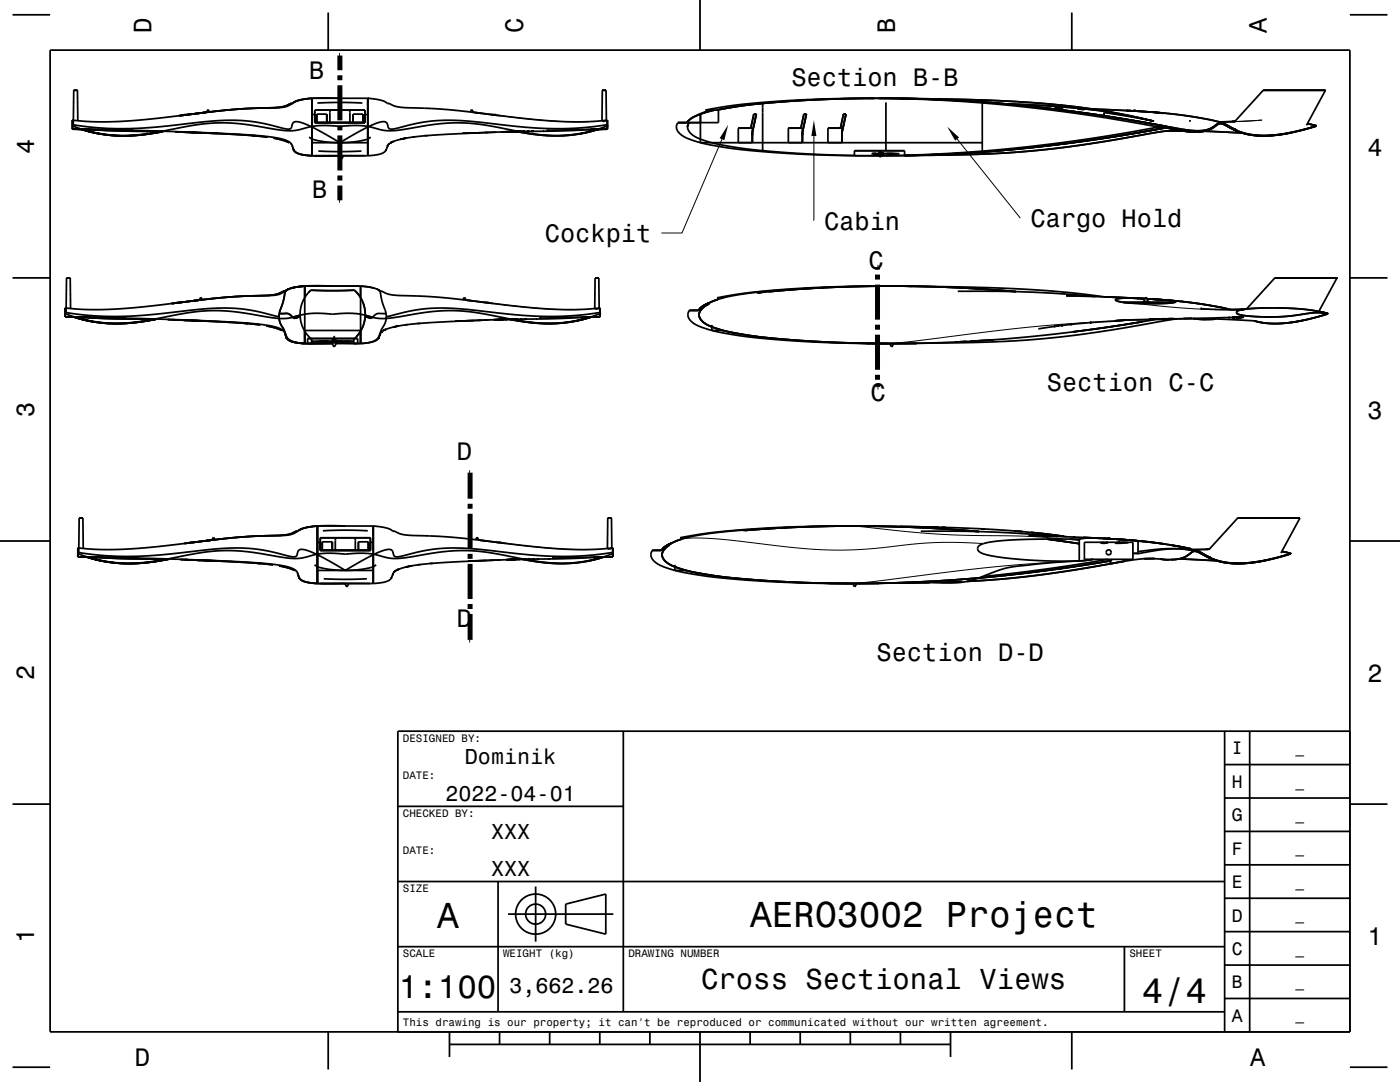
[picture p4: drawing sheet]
<svg xmlns="http://www.w3.org/2000/svg" width="279mm" height="216mm" viewBox="0 0 279 216" stroke-linecap="round" stroke-linejoin="round" font-family="sans-serif">
<g fill="none" stroke="#000" stroke-width=".35">
<path d="M2.5 2.9h7.5M10 10h259.4v195.9h-259.4zM62.3 19.6l-2.7 .4-1.1 .5M62.3 19.6l-2.5 .4-1.3 .5M62.3 19.6v11.5M62.3 19.6h11.1M65.5 2.5v7.5M67.8 19.6l-3.5-.1-2.6 .2-2.1 .4-2.2 1.1-1.1 .2-10 .5-19.4 2.1-6.9 .3-5.6-.3M73.4 19.6l2.8 .4 1.2 .7 2.3 .7 8.3 .4 8.2 .8M73.4 19.6v11.5M120.2 18h.7l.1 6-.4 .2-.5-.1zM139.7 0v10"/>
<path d="M173.3 19.6l13.8 .4 14.8 1.1 14.6 1.8 14.1 2.3M173.3 19.6l-14.7 .4-6.4 .4-6.4 .7-5 .9h2.6v2.5h-8.1l-.3 .6v.6l.4 .6 .6 .6 .9 .6 3.3 1.1 3.9 .7 5.4 .7 7.3 .6 13.7 .5M173.3 19.6h2.2M174.6 19.6l-8.7 .2-9 .4-7.8 .8-6.1 1M175.5 19.6l14 .4 13.3 .9 15.3 1.9 14.7 2.4M175.5 19.6l14.4 .4 13.3 1 14.5 1.7 15.1 2.5M179.8 19.6l16.9 .4 13 .8 5.9 .6 4.8 .7 4.6 .9 5.3 1.2-9.8-1.8M213.9 2.5v7.5M269.4 2.9h7.5M14.4 25.1l2.6 .9 2.5 .6 2.4 .3 2.5 .1 4.7-.3 9.7-1.7 4.8-.5 4.5 .2 7.7 1.2 2 .2 1.6-.2 3.1-.7 2.2-.2 3.1 .2 4.4-.1 1.4 .2 2.9 .7 1.7 .1 9.3-1.4 2.6-.2h2.6l4.2 .5 9.7 1.7 4.2 .3 2.9-.1 2.5-.3 2.5-.6 2.5-.9M14.4 24.9l6.2 .7 5.6 .1 4.9-.3 11.1-1.2 4.5-.2 4.5 .4 6.4 1.4 .5-.3 .4-1 .8-.2 1.2 .3 1.7 .7 5.6 3.2 5.7-3.2 1.6-.7 1.3-.3 .7 .2 .5 1.1 .5 .2 6.4-1.4 4.5-.4 4.5 .2 11 1.2 4.9 .3 5.7-.1 6.1-.7M14.4 24v1.8h1.8"/>
<path d="M14.4 25.8h3.5M14.4 24h.2M15.5 24.1v-6.1h-.8l-.1 7M15.6 25.8h.6M15.7 25.8h.1M16.2 25.8h.3M16.2 25.8l.9 .3M16.2 25.8l3.6 .9M16.5 25.8l10.1 .2h-.2M16.7 25.8l6.5 .3 7.2 .1h-.4M16.8 25.8h.2M16.8 25.8h.8"/>
<path d="M17.1 25.8h.4M17.1 26.1l3.6 .7 3.6 .3 3.7-.2 4.5-.7M17.1 26.1l2.7 .6M17.2 25.8l1.1 .2M17.9 25.8h.1M17.9 25.8l21.1 .6 7.9 .4 6.1 .4 2.7 .4 1.7 .5 .8 .7 .6 1.4 1.2 .6 2.9 .3h4.9M30.2 26.2h2.2M32.6 26.2l-3.6 .6-3.3 .3-3.2-.1-2.7-.3M34.9 26.3l1.8 .1M35.7 23.1h.1zM35.8 23.1h.1M35.8 26.3h.1"/>
<path d="M35.8 26.3l.5 .1M35.9 23.1h-.2M35.9 23.1h.1M35.9 26.3l.7 .1M35.9 26.3l.4 .1M36 23.1h-.1M36 23.1h.1M36.1 23l-.1 .1M36.3 23h.5l-.8 .1M36.3 26.4h.3M36.6 26.4h1.9M36.7 26.4h1.8"/>
<path d="M36.7 26.4l5 .2M36.7 26.4h1.9M37.4 22.9l2.2-.3zM37.7 22.9h-1v.1M38.2 26.4l.6 .1-.2-.1M38.5 26.4l3.2 .2M38.6 26.4l3.1 .2M38.7 26.4l1 .1M39.6 22.6l-3.6 .5M39.7 26.5l11.2 .6M39.7 26.5h.1M39.8 26.5l1.9 .1"/>
<path d="M41.1 22.4l-1.5 .2M41.7 26.6h1.6M41.8 22.3l-.3-.4-.3 .5M50.3 27l3.1 .4M54.6 27.6l1.9 .4 1.2 .5M58 28.7h.1M58.3 29.1v.1M58.3 20.6l-1.6 .6-1.3 .2-7.7 .4-8.2 .8M58.4 20.6h.1M58.4 29.5l.3 .6 .7 .5 1.1 .3 1.8 .2M61.7 27.4l.6 .4 1.4 .3 3.9 .4 4.2-.4 1.6-.3 .6-.4M62.3 28.5h11.1"/>
<path d="M62.3 31.1h11.1M62.8 22.8l-.5 .1M62.8 22h10v2.5h-10zM63.2 24.5v-1.7h2v1.7M63.3 20.6l4.5-.2 4.5 .2M63.5 30.1l3.7 .2 4.9-.2M66 22l-.2 .4v2.1M67.8 31.1l.3 .7 .4-.7M67.8 31.1h-4.9M67.8 31.1h5M69.7 22l.1 .5v2M70.4 24.5v-1.7h2v1.7"/>
<path d="M72.8 22.8l.6 .1M79.9 27.8l1.2-.2-1.9 .4-1.2 .5 .5-.3-1 .6 .2-.2-.4 .6 .1-.1-.4 1-.7 .5-1.1 .3-1.8 .2M82.8 27.3l-2.3 .4M85.3 27l-3 .4M93.8 22.3l.3-.4 .4 .5M94 26.6h-1.7M94.6 22.4l1.5 .2M96 26.5l-11.3 .6M96.1 22.6l3.6 .5M97.5 26.4l-3.5 .2M98 22.9h1v.1M99 26.4l-5 .2"/>
<path d="M99 26.4h-1.8M99.7 23.1h.2M99.7 23.1h.1M99.9 23.1l6.7 .8 6.1 .4h4.6l3.9-.3v1.8M99.9 23.1h.1M103.1 26.2l3.6 .6 3.3 .3 3.1-.1 2.7-.3M117.8 25.8h1.4l-10.1 .2h.2M118.6 26.1l.8-.3-3.6 .9M118.6 26.1l-3.6 .7-3.6 .3-3.8-.2-4.5-.7M118.6 26.1l-2.8 .6M118.8 25.8h-.6M118.9 25.8l-1.6 .2"/>
<path d="M119 25.8h.1M119.6 25.8h.1M121.2 25.8h-1.4M121.2 25.8h-1.3M121.2 25.8l-9.7 .3-12.5 .3M137.1 24.5l.9-.9 1.8-.8v5.7h56.2M137.2 25.3l.3-.8-.3 .8 .2 .8 .7 .8 1.1 .6 2.8 1 3.4 .7 5 .7 6.5 .5 13.6 .6M140.1 22.7l-1.8 .7-1.2 1.1M140.1 22.7l2.5-.7zM140.1 22.7l-2 .8-1 1M142 22l-2.8 1M143 22l5.9-1 7.6-.7 9-.5 8.9-.2-8.9 .2-9 .5-7.6 .7z"/>
<path d="M147.3 28.5v-2.9h2.8v2.9M149.8 25.6l.6-2.8h.5l-.8 3.7M152.2 20.4v9.9M157.3 28.5v-2.9h2.8v2.9M159.8 25.6l.6-2.8h.5l-.8 3.7M165.2 28.5v-2.9h2.8v2.9M167.7 25.6l.6-2.8h.5l-.8 3.7M170.5 31.1h4.9zM174 30.7h.1M174.1 30.7h.1M174.1 30.7h1.3M175.4 30.7v.1"/>
<path d="M175.4 30.7h.1M175.4 30.8h.1M175.4 30.6v.1M175.4 30.6v.2M175.4 30.6l-1.4 .1M175.4 30.9h.1M175.4 30.3v.7l.1 .2h.3l.1-.5M175.4 30.3h.1M175.5 30.6h.1M175.5 30.6v.2M175.5 30.9h.4M175.5 30.7v.1"/>
<path d="M175.5 30.8h.1M175.5 30.7h.1M175.5 30.6v.1M175.5 30.3h.1M175.5 30.3v.3M175.5 30.4h.4M175.5 30.4h.1M175.5 30.6l.1 .2M175.6 30.8h-.1M175.6 30.8h.1M175.6 30.6v.2M175.6 30.4h.1"/>
<path d="M175.6 30.3v.1M175.7 30.3h.1M175.7 30.3h-.1M175.7 30.3v.1M175.7 30.4h.1M175.9 30.3l-.1 .8h-.3v-.4M175.9 30.3h.1M175.9 30.4h.1M175.9 30.9h.1M175.9 30.3h-.5M175.9 30.3v.3M175.9 30.6h.1"/>
<path d="M175.9 30.6v.1M175.9 30.7l.1 .1M175.9 30.7h.1M175.9 30.7l.2 .1M176 30.8h.1M176 30.6h.1M176 30.6h-.1M176 30.7h.1M176 30.6v.1M176 30.7l.1 .1M176.1 30.7h.1M176.1 30.6h-.1"/>
<path d="M176.1 30.6h.1M176.1 30.8h.1M176.1 30.6h-.2M176.1 30.7h-.1M176.1 30.6v.1M176.1 30.6l-.2 .1 .2 .1M176.1 30.6v.2M176.1 30.7v.1M176.1 30.6l.1 .1M176.2 30.6h.1M176.2 30.6l-.1 .2M176.2 30.6h-.1"/>
<path d="M176.2 30.6l3.1 .1M176.2 30.6v.1M176.2 30.7l-.1 .1M176.2 30.7v.1M176.8 20.4v9.7M179.3 30.7h.1M179.3 30.7l-3.1 .1M196 20.4v9.9M200.5 20.7l10.2 .5 11.2 1.2-1-.2M212 21.6h-1.5h1.6M212.1 21.6h-.5h.6M215.2 21.8l-.1-.1 1.3 .1"/>
<path d="M216.2 21.7l9.4 .4M216.4 21.8h.1M220.3 22.4v.7M220.6 22.2h-.1M226.2 22.1l.2-.2 .2 .3M230.1 22.4l6.2 .6 5.6 1 2.1 .5 2.8 1.5M230.6 25.5l-15.5 2.5-14.8 1.8-11.2 .8-13.2 .5h4.6v-1h-10v1M230.6 25.2v.3M230.6 25.5h2.2M230.6 25.2h2.2M231 22.5l-6.2-.4 6.3 .4M231.2 22.5h.2"/>
<path d="M231.6 22.5h.1M231.8 22.6h.2M232.1 22.6h.1M232.7 25.5l3.8 .7M232.7 25.5l-13.2 2.2-13.1 1.7-13.5 1.1-12.4 .5M232.7 25.5l4.3 .7 2.5 .1 1.8-.4 1.8-1.1 .5-.2 .6 .2 3 1.5 2.7 .7 3.6 .1 4.3-.6M232.7 25.5h.1M232.8 25.5l-12.1 2-14.6 1.9-12.8 1.1-12.8 .5M232.8 25.5l-12.5 2.1-14.3 1.8-12.8 1.1-12.7 .5M232.8 25.2v.3M232.8 25.5h-.1M235.5 26.1l-2.9 .1"/>
<path d="M235.8 26.1h-3.1M236.5 26.2l1.7 .1 2.3-.1 1.1-.4 1.4-1 .6-.2 3.7 1.7 2.7 .7 3.5 .1 4.3-.6M236.5 26.2l-1.9-.2-2.2 .2-15.6 2.6-11.9 1.4-10 .6-14.4 .2M237.3 24.1h.3M245.9 24.3l.6-.1zM246 24.3h-2.7M246.1 24.3h-.1M246.2 24.3h.1M246.4 24.2h.1M246.4 24.2h-.1M246.4 24.2l5.7-6.2h12.4l-3.8 7M246.5 24.2h-.2"/>
<path d="M247.7 26.5l-7.3-.3 7.6 .4M262.7 25.2l-4.9 1.3M262.7 25.2h.1M262.7 25.1h.1M262.7 25.1l-5.5 1.4-2.4 .4-2.4 .1-2.2-.1-2.1-.4-4.5-2-.5 .1-1.7 1.1-1.8 .4-2.4-.1-4.4-.8M262.7 25.1l-1.8-.4 1.7 .4 .1 .1M2.5 55.4h7.5M39.6 59.9l-1.5 .2M40.2 59.8h-.1M40.4 59.8l-.3-.5-.4 .6M56.9 58.1l-1.6 .6-1.1 .2-8.3 .4-7.8 .8M57 58.1h-.1"/>
<path d="M57 58l-.1 .1M57.1 58l-.1 .1M57.6 57.7l-.6 .3M60.8 57.1h11.2M60.8 57.1l-2.5 .4-1.2 .5-1.3 4.2-.1 1M60.8 57.1l-2.8 .4M60.8 57.1v11.5M62 57.9h7.8a1.56 1.56 0 0 1 1.9 1.1 6.5 6.5 0 0 1 1.2 3.7M62 57.9l-.4 .4M62 57.9a6.5 6.5 0 0 0 0 9.6M66.4 57.1l-3.4-.1-2.7 .1-2.2 .4-2.1 1.1-1.2 .3-10.4 .5-19 2.1-6.8 .3-5.6-.4M72 57.1l2.5 .4 1.2 .5 1.3 4.2 .1 1"/>
<path d="M72 57.1l2.8 .4M72 57.1v11.5M75.2 57.7l.6 .3-.2-.1M75.7 58h.1M75.8 58.1l1.5 .5 1.2 .3 8.3 .4 7.9 .8M92.4 59.8l.3-.5 .3 .6M92.5 59.8h.2M93.1 59.9l1.5 .2M118.8 55.5h.7l.1 6-.4 .2-.5-.1zM143.3 59.7l-1.5 .6-1 .6-.6 .6-.6 .7M143.3 59.7l-1.8 .8M154.5 57.9v.1"/>
<path d="M164.5 57.4l-7.7 .4-6.2 .6-4.3 .6-3 .7M177.8 57.1h4.3M177.8 57.1l13.1 .3 11.9 .8-13.6-.9-12.1-.2-14.5 .4-11.5 1 .8-.1M177.8 57.1l-13.3 .3-11.1 .8M177.8 57.1l15.5 .2 8.5 .3 9.9 .6 8.6 1 7.6 .4M177.8 57.1l-11.5 .1-8.8 .5-8.3 .7-6.1 1h1.2M191.1 58.1l15 .2 12.4 .9M214.7 59.1l-1.9-.1 15.1 .6M222.6 59.8l.4 .3 1 .2 3.1 .2h5.8l1.3-.1 .4-.2M227.9 59.6h.6M228.5 59.6l-4.2-.1-1.2 .1-.5 .2M228.7 59.3l.4 1"/>
<path d="M228.7 59.3l-.4 1M228.7 59.3l.2 .3M228.9 59.6l4.3 .3 1.4 .3M228.9 59.6l3.8 .3M232.4 59.9l6.7 .7 6.5 1.2M269.4 55.4h7.5M13 62.6l2.7 .9 2.4 .5 2.6 .4 2.4 .1 4.3-.3 10.2-1.8 4.6-.4 4.5 .2 7.6 1.2 2 .2 1.7-.2 3.1-.7 1.8-.2 3.5 .2 4.3-.2 1.6 .3 2.8 .7 1.7 .1 9.3-1.4 5.1-.2 4.5 .5 8.9 1.6 4.5 .4 2.8-.1 2.4-.3 2.8-.6 2.7-.9M13 61.4v1.8l1.8 .1M13 62.3l6 .7 6 .1 5.8-.4 9.9-1.1 5-.1 4.1 .4 5.9 1.3M13 63.2l3.5 .1M13 61.4l.2 .1M14.1 61.6l-.1-6.1h-.7l-.1 7"/>
<path d="M14.1 63.3h.7M14.3 63.3h.1M14.7 63.3h.4M14.8 63.3l.8 .2M14.8 63.3l3.6 .9M15 63.3l10.1 .2h-.2M15.3 63.3l6.8 .3 6 .1M15.3 63.3h.2M15.4 63.3h.7M15.6 63.5l3.4 .8 3.8 .3 3.6-.2 4.7-.7M15.6 63.5l2.8 .7M15.8 63.3l1.1 .2"/>
<path d="M16.1 63.3h.1M16.5 63.3h.1M16.5 63.3l22.2 .6 12.8 .8 2.7 .4 1.8 .5 .7 .6 .7 1.5 1 .5 2.8 .4h5.2M27.7 63.7h1.3M28.8 63.7h1.1M29.5 63.7h1.5M31.1 63.7l-3.5 .6-3.4 .3-3.3-.1-2.5-.3M33.5 63.8h1.7M34.3 60.6l.1-.1zM34.4 63.8h.1M34.4 63.8h.4M34.5 63.8h.6"/>
<path d="M34.5 63.8h.3M34.5 60.5l-.1 .1M34.5 60.5h.1M34.7 60.5h-.2M34.8 63.8h.3M35.2 63.8l1.9 .1M35.2 63.8l5 .2M36.2 60.3h-1v.2M36.7 63.9h.6h-.2M37.1 63.9l3.1 .1M37.2 63.9l1.1 .1M38.1 60.1l-3.6 .4"/>
<path d="M38.1 60.1l-3.3 .4M38.1 60.1l-3.5 .4M38.3 64l11.2 .6M38.3 64h.1M38.4 64h1.8M40.2 64h1.7M48.9 64.5l3.1 .3M53.1 65l2 .5 1.2 .5M55.7 63.2l.2 1.3 1.6 3.1 1.2 .7 2.1 .2M55.7 62.6h1.8l1.2 .9 1.2-.3-1.2 .3M56.5 66.1h.1M56.6 66.2h.1"/>
<path d="M56.9 66.6v.1M57 67l.3 .6 .7 .5 1.1 .3 1.7 .2M59.9 62.9l-1.5 .4M59.9 63.1l-1.2 .4M60.8 68.5h1.4M60.8 65.9h11.2M60.8 68.6h5.5M61.4 68.5v-1h10v1M62.2 68.5l-.8 .1M62.2 67.5v1.1M62.3 68.1h.1M62.3 68.2h3.8"/>
<path d="M62.4 68.2h.1M62.4 68.1h.1M62.5 68.1h-.1M62.5 68.1l-.1 .1M64.7 68l1.1 .1M65.8 68.2h-1.1M66.1 68.1h.1M66.1 68.1h-3.6M66.1 68.2l.2 .1M66.1 68.2h.1M66.1 68.1v.1M66.2 68.2h.1"/>
<path d="M66.2 68.2h-.1M66.2 68.2v.1M66.2 68v.2zM66.2 68.3h.1M66.3 68.2v.1M66.3 68v.2M66.3 68.1h.1M66.3 68h.1M66.3 68.3h.1M66.3 68.2h.1M66.3 68h-.2M66.3 68v.1"/>
<path d="M66.3 68.4l.4 .8 .4-.8M66.3 68.4h.8M66.3 67.9h.8zM66.3 68.5h-4.1M66.3 67.8v.6M66.3 67.8h.8M66.3 68.1v.1M66.3 68v.3M66.6 67.7v.1M66.6 67.8h.1M66.6 67.5v.2M66.6 67.7h.1"/>
<path d="M66.6 68.2h.1M66.6 68.1h.1M66.6 67.4l.1 .1M66.6 68.1h.2M66.6 68.1v.1M66.7 68.2h.1M66.7 68.1h.1M66.7 68.1l-.1 .1M66.7 67.8h.1M66.7 68h.1M66.7 68v.1M66.7 68l.1 .1"/>
<path d="M66.7 68.2v.1M66.7 67.4v-.3l-.1 .4M66.8 68.1v.1M66.8 68.2h-.1M66.8 68.1h.1M66.8 68.2h.1M66.8 68.1l-.1 .1M66.8 67.5v.3M66.8 67.7h.1M66.8 68.2l-.1 .1M66.8 67.7h-.2M66.9 68.1h-.2"/>
<path d="M66.9 68.1l.2-.1-.3 .2M66.9 68.1l-.3 .1h.2M67.1 68l-.2 .1M67.1 68.6h4.9M67.1 68v.1M67.1 67.8v.3M67.1 68.1h.1M67.1 68.2h.1M67.1 68.5h3.5M67.1 68.1v.1M67.1 68.2v.2M67.1 68v.3"/>
<path d="M67.1 68h.1M67.1 68h.2M67.1 68.3h.1M67.2 68v.3M67.2 68h.1M67.2 68.3h.1M67.2 68v.2M67.2 68.1h.1M67.3 68.1h.1M67.3 68.1h-.1M67.3 68.2h.1M67.3 68.1v.1"/>
<path d="M67.3 68.2l-.2 .1M67.3 68v.1M67.3 68l3.3 .1M67.6 68.2h1.1M68.5 68.1h-1.1M70.6 68.5l.8 .1M70.6 68.2h-3.3M70.6 67.5v1.1M72 68.5h-1.4M72.9 63.1l1.2 .4M72.9 62.7a6.5 6.5 0 0 1-1.7 4.5M72.9 62.9l1.4 .4"/>
<path d="M72.9 62.7a6.5 6.5 0 0 1-2.1 4.8M77 62.6h-1.7l-1.3 .9-1.1-.3 1.1 .3M77.1 63.2l-.2 1.3-1.6 3.1-1.3 .7-2 .2M78.4 65.3l1.2-.3-1.9 .5-1.2 .5 .5-.3-.9 .6 .2-.2-.4 .6v-.1l-.4 .9-.6 .5-1.3 .4-1.6 .2M81.4 64.8l-2.3 .3M83.9 64.5l-3.1 .3M92.5 64h-1.6M94.5 64l-11.2 .6M94.6 60.1l3.6 .4M96 63.9l-3.5 .1M96.6 60.3h.9v.2M97.5 63.8l-5 .2"/>
<path d="M97.5 63.8l-1.8 .1M98.2 60.5l.2 .1M98.2 60.5h.1M98.4 60.6l7.6 .8 5 .3 4.7 .1 4.1-.4v1.8M98.5 60.6h.1M101.7 63.7l3.5 .6 3.4 .3 3.3-.1 2.5-.3M116.3 63.3h1.5l-10.1 .2h.2M117.1 63.5l-3.4 .8-3.8 .3-3.5-.2-4.7-.7M117.1 63.5l.9-.2-3.6 .9M117.1 63.5l-2.7 .7M117.4 63.3h-.7M117.5 63.3l-1.6 .2"/>
<path d="M118 63.3l-3.7 .9-4 .4-3.8-.2-4.7-.7M118.1 63.3h.1M119.8 63.2l-1.4 .1M119.8 63.2l-1.3 .1M119.8 63.2l-10.2 .4-12.1 .2M119.8 62.3l-6 .7-6 .1-5.8-.4-10-1.1-4.9-.1-4.1 .4-5.9 1.3M139.4 61.9l-1.9 .1-.2 .6v.5l.7 1.1 .9 .6 1.2 .5 3.8 1.1 5.3 .8 6.6 .6 8.5 .5 8.5 .2M139.5 62.8l.1-.5 .5-.7 1.4-1-1 .6-.7 .8-.3 .8 .3 .8 .7 .8 .9 .5 3.4 1.2 5.4 .9 5.7 .7 9.1 .6 8.9 .2 13.4-.1 13.1-.8 14.1-1.4 14.4-2.2a15.6 15.6 0 0 1 4.7-.3v-.1M139.5 62.8l.2 .7 .5 .7 .8 .5 1 .5 3.1 .9 4.9 .9 5.6 .6 7 .5 8.2 .4 7 .1M139.5 62.8l.2 .7 .5 .6 .8 .6 1 .5 3.5 1 4.5 .8 5.1 .6 7.1 .5 8.5 .4 7.1 .1M141.5 60.5l-1 .5-.8 .5M141.5 60.5l-1.3 .6-.8 .8"/>
<path d="M141.5 60.5l-1 .5-.8 .6M141.5 60.5l-1.2 .6-.9 .8M141.5 60.5l-1.1 .5-.8 .6M142.1 64.8v1.1h2.2M154.5 67.6v.1M172.8 68.5l4.6 .1M172.8 68.5v.1M177.6 68.6l.4 .6 .3-.6M182.8 68.5l-10 .1M183 68.5l-5.2 .1M192.8 68.1l-2.2 .2M198.2 67.8l-4.5 .3"/>
<path d="M210.6 65.1l-3.4 .5M222.9 64h-.3l2.3-.2 13.2-.2 5.2 .1 7.1 .3M222.9 64l1.8-.1zM223 64l-6.6 .5-6.1 .6 1-.1M224.2 60.3h9.4v.2M225.6 60.3h.9M227.7 60.3h.3M228 64.2l-13.9 2M228.1 60.3h.1M228.1 60.3h-.1M228.2 60.3h.1M228.3 60.3h.1"/>
<path d="M228.3 60.2h.8M228.5 60.3h.1M228.6 60.3h.1M228.6 60.3h-.1M229 60.3h.1M229.1 60.3h.1M229.1 60.3h-.1M229.2 60.3h.1M229.2 60.3h-.1M229.3 60.3h.1M230.8 60.3h.4h-.8M232.3 63.6h-.4"/>
<path d="M233.8 63.6h-.7M234.3 63.6h-2M234.8 63.6l-15.5 2.6-11.1 1.4-11.1 .7-14.6 .2M237.9 63.5h-1.7M238.1 63.6l.7 .1M238.3 63.6l.5 .1M239.7 61.6l5.9 .2M242.7 63.6l-2.2 .2-1.7-.1M246.8 62.3l.4-.4 1.8-.3 6.2-.2 5.5 .4 2.7 .4 1.6 .4M246.8 62.3l.3 .4 1 .2 4.5 .3 4.3-.1 5.5-.7h1.3l1.2 .2M246.8 62.3l.4-.4 1.7-.3 6.3-.2 5.8 .4 2.8 .5 1.1 .3M246.8 62.3l.3 .4 1 .2 4.3 .3 4.5-.1 5.6-.7h1.2l1.2 .2"/>
<path d="M247.1 63.3h.7h-1.8h2.1l-.3 .1-18.5 .3 3.4-.1h-.9M247.6 61.8h.1M247.9 61.8h-.1M247.9 61.8h-.3M248.1 61.8h-.5M248.1 61.7h.1M248.2 61.7l-2.6 .1M248.8 61.7h-.6M248.8 61.7l5.6-6.2h12.4l-3.6 6.6M250.3 64l3.2 .6 4.1-.2M253.3 63.2l-.9 .1h.1M253.5 63.2l-1.3 .1 1.5-.1"/>
<path d="M260.1 63.9l-2.9 .5-2.4 .2-2.3-.1-2.2-.5M260.1 63.9l-2.5 .5M263.2 62.1l.3 .1M263.2 62.1l1.5 .4M263.7 62.2l1 .3M264.9 62.5h.1M264.9 62.6l-4.4 1.2-3.8 .6-3.3 .1-3-.5M264.9 62.6l-3.6 1-3.7 .8M264.9 62.6h.1M264.9 62.6l-4.8 1.3M265 62.6h.1M265 62.6l-.2-.1 .1 .1"/>
<path d="M0 107.9h10M15.5 110.5l2.7 .9 2.4 .5 2.6 .4 2.4 .1 4.3-.3 10.2-1.8 4.6-.4 4.8 .2 7.3 1.2 2 .1 1.7-.1 3.1-.8 1.9-.1 3.4 .2 4.2-.2 1.7 .2 2.8 .7 1.7 .1 9.5-1.4 5-.1 3.9 .4 9.7 1.7 4.6 .4 2.6-.1 2.6-.4 2.4-.5 2.7-.9M15.5 110.2l6 .7 6 .1 5.8-.4 10-1.1 4.9-.1 4.6 .4 5.9 1.3 .5-.2 .4-1.1 .7-.2 1.2 .3 1.7 .7 5.7 3.2 5.8-3.2 1.7-.7 1.2-.3 .6 .2 .4 1.1 .5 .2 6-1.3 4.5-.4 5 .1 9.9 1.1 5.8 .4 6-.1 6-.7M15.5 111.1h1.8M15.5 111.1l23.4 .6 14.7 .8 3.1 .4 1.8 .6 .7 .6 .7 1.5 1.2 .5 2.6 .4 5.2-.1M15.5 109.3v1.8M15.5 109.3h.2M16.6 109.4l-.1-6h-.7l-.1 7M16.6 111.1h.7M16.8 111.1h.1M17.1 111.1l.5 .1M17.2 111.1h.1"/>
<path d="M17.3 111.1l.9 .3M17.3 111.1l3.6 .9M17.6 111.1l10.1 .3h-.3M17.8 111.2l6.8 .3 6 .1M17.9 111.2h.1M17.9 111.2h.8M18.1 111.2h.5M18.2 111.4l3.4 .7 3.8 .4 4-.2 4.2-.7-3.5 .6-3.4 .2h-3.3l-2.5-.4M18.2 111.4l2.7 .6M18.3 111.2l1.1 .1M30.3 111.5l1.2 .1M31.3 111.6h1.2"/>
<path d="M32 111.6h1.5M36 111.7h1.8M36.8 108.4h.1M36.9 108.4h.1M36.9 111.7h.1M36.9 108.4h-.1M37 111.7h.3h-.3M37 111.7h.6M37.1 108.4h-.2M37.1 108.4h-.1M37.2 108.4h-.1M37.3 108.4l.6-.1-.8 .1"/>
<path d="M37.4 111.7h.2M37.7 111.7l1.9 .1M37.8 111.7l5 .2M37.8 111.7l1.8 .1M37.8 111.7l1.9 .1M38.4 108.2l2.3-.2zM38.7 108.2h-.9v.1M39.3 111.8h.6h-.2M39.6 111.8l3.2 .1M39.7 111.8l3.1 .1M39.7 111.8h1.2M40.7 108l-3.6 .4"/>
<path d="M40.8 111.8l11.2 .6M40.9 111.8l1.9 .1M42.2 107.8l-1.5 .2M42.8 111.9h1.6M42.9 107.7l-.3-.5-.3 .6M51.4 112.4l3.1 .3M55.7 112.9l1.9 .5 1.2 .4M59 114h.1M59.1 114.1h.1M59.4 114.5h.1M59.4 106l-1.6 .6-1 .2-8.3 .3-7.9 .9M59.5 106h-.1"/>
<path d="M59.5 114.8l.3 .7 .7 .5 1.2 .3 1.6 .1M62.8 112.7l.5 .4 1.5 .4 3.9 .3 4-.3 1.8-.4 .6-.4M63.3 105l-2.5 .3-1.2 .6M63.3 105l-2.3 .3-1.4 .5M63.3 105v11.4M63.3 113.8h11.2M63.3 116.4h11.2M63.3 105h11.2M63.9 108.1l-.6 .2M63.9 107.3h10v2.5h-10zM63.9 116.4h10M64.3 109.8v-1.7h2v1.7"/>
<path d="M64.4 105.9l3.9-.1 5.1 .1M64.6 115.5l4.3 .1 4.3-.1M67.1 107.3l-.2 .5v2M68.8 116.4l.4 .7 .4-.7M68.9 105l-3.4-.1-2.7 .1-2.2 .4-2.1 1.1-1.2 .3-10.4 .5-18.9 2.1-6.9 .3-5.6-.4M70.8 107.3l.1 .5v2M71.5 109.8v-1.7h2v1.7M73.9 108.1l.6 .2M74.5 105l2.7 .4 2.4 1 1.3 .3 8.5 .4 7.8 .9M74.5 105v11.4M81 113.2l1.2-.3-2 .5-1.2 .4 .6-.2-1 .6 .2-.2-.4 .5 .1-.1-.4 1-.7 .5-1.1 .3-1.8 .2M83.9 112.6l-2.3 .4"/>
<path d="M86.4 112.4l-3.1 .3M94.9 107.7l.3-.5 .4 .6M95.1 111.9h-1.7M95.7 107.8l1.5 .2M97 111.8l-11.2 .6M97.2 108l3.6 .4M98.6 111.8l-3.5 .1M99.1 108.2h1v.1M100.1 111.7l-5 .2M100.1 111.7l-1.8 .1M100.8 108.4h.2M100.8 108.4h.1"/>
<path d="M101 108.4l6.7 .8 5.7 .4h4.8l4.1-.3v1.8M101 108.4h.1M104.2 111.6l3.6 .6 3.3 .2h3.3l2.5-.4M118.8 111.2l1.5-.1-10.1 .3h.2M119.7 111.4l.8-.3-3.6 .9M119.7 111.4l-3.4 .7-3.8 .4-4-.2-4.3-.7M119.7 111.4l-2.8 .6M119.9 111.2h-.7M120 111.2l-1.6 .1M120.7 111.1h.1M121.3 103.4h.7l.1 5.9-.4 .3-.5-.2zM122.3 111.1h-1.4"/>
<path d="M122.3 111.1h-1.3M122.3 111.1l-10.2 .4-12 .2M132 109.8h-1.8l-.2 .5-.1 .6 .6 1 .8 .6 1 .6 4 1.1 5.5 .9 7 .6 7.7 .5 8.9 .2M132.1 110.7l.2 .7 .5 .6 1.8 1.1 3.1 .9 4.9 .9 5.7 .6 7 .5 8.2 .3 6.9 .1M132.1 110.7l.2 .7 .5 .6 .8 .6 1 .5 3.1 .9 4.9 .9 5.7 .6 7.1 .5 6.7 .3 8.3 .1M132.4 109.3l-.1 .2M132.5 109.3h-.1M132.8 109.4l-.5 .6-.2 .6 .2 .7 .5 .7 1.4 .9 3.2 1.1 4.6 .8 4.9 .6 7.7 .6 6.8 .3 14.7 .1 15.2-.7 14.4-1.5 8.6-1.1 7.4-1.2-13 2-13.3 1.4-12.4 .8-12.6 .3M133.7 108.7l-1.2 1-.4 1M134.1 108.3l-1.2 .7-.9 .7M134.1 108.3l-1.3 .7-.8 .8M134.1 108.3l-1.6 .9"/>
<path d="M134.1 108.3l-1.1 .6-.8 .6M134.7 112.7v1.1h2.2M135.9 107.6l-2.3 1-.7 .6-.6 .9M135.9 107.6l-1.8 .7M135.9 107.6h.1M147.1 105.8v.1M147.1 115.5v.1M157.1 105.3l-7.6 .4-5.6 .5-4.8 .6-3.2 .8M165.4 116.4h4.6M170.2 116.4l.4 .7 .4-.7M170.4 105h4.3M170.4 105l12.4 .2 12.6 .9-11.7-.8-12.7-.3-12.1 .2-10.6 .7"/>
<path d="M170.4 105l-10.9 .2-10.8 .6M170.4 105l-11.5 .1-8.8 .5-7.9 .7-6.5 1h1.2M174.7 105l12.8 .2 9.2 .4 9.2 .7 7 .8M174.7 105h.1M175.4 116.4h-10M179.6 105.1l7.8 .1M183.8 106h8.5l6.7 .2 12.1 .9M185.5 116.2l-6.4 .1M187.9 105.2h.8M192 116l-4 .2M195.8 105.5l.7 .1M200.7 105.8h.1"/>
<path d="M202.4 105.9l1.7 .2M205.7 106.2l5 .6M206.7 106.9h-.1l.8 .1-2.1-.1 15.4 .6M208.2 106.5l.8 .1M208.9 107.6l6.5 .9M209.8 113.7h-.1M210.6 106.8l1.7 .2M212.6 113.3l-1.4 .2M213.5 107.6l1.9 .2M214.1 107.2h.5M215.4 107.6l1.4-.2h2.4l7.9 .6M215.4 107.6h-9.9l-5.4 .3-3.8 .6-.9 .4-.3 .5 .3 .6 .8 .5 2 .5 2.5 .3 7.3 .6h7.4"/>
<path d="M215.4 111.9h.1M215.4 107.6v4.3M215.6 111.9l-7.8 .6-6 .6-2.2 .6-5.3 2-2.5 .5-2.2 .1-5.8-.1-8.7 .2M216.2 107.2l3.4 .2M218.2 111.6l-2.7 .3M219.7 108.3l.8 .1M219.7 108.3h.1M219.8 108.3h-.1M219.8 108.3h.1M220.1 107.4l.4 .1M220.4 108.2h-4v3.4h9.7v-3.4h-2.2M220.5 108.4l.5-.1z"/>
<path d="M220.5 107.5l4.6 .2zM220.5 107.5h.1M220.7 108.2h2.6M220.7 107.5l4.3 .2M221 108.3h-1.2M221.1 111.6l-12.1 1.9-12.2 1.5M221.1 107.5l.2-.3 .2 .3M222.7 108.4l.7-.2zM223.4 108.2l1.6 .1M224.5 112l-9.1 1.6-7.8 1.1-7.1 .8-7.5 .5M224.9 108.3l-2.2 .1M224.9 108.3h.1"/>
<path d="M225 108.3h.1M225 108.3h-.1M226.1 110.4l1 .1M227.1 108l6.5 .8 4 .7 1 .2 .1 .2M227.1 108v2.5M230.5 111.5h-2.2M231.4 111.5l-3.9 .1-5.9 .8v-.2l.3-.6M231.4 111.5l2 .2M232.5 108.6l-7.5-.9 6.6 .7 6.1 1.1M233.5 108.7l4.2 .8M238 109.9l-2.3-.4h-2.8l-5.8 .6M238.5 110h.2"/>
<path d="M238.7 109.8l3 1.6M238.7 110l-.6 .1-1.5 1-1.3 .4-2.2 .2-1.7-.2M238.7 110l-2.4-.4-2.5-.1-2.6 .3-4.1 .7M238.7 110l-.6 .1-1.3 .8-.9 .5-2.3 .3M238.7 110l3.4 1.6 3 .7 3.5 .1 4.1-.6M238.7 110l3.4 1.6 2.7 .7 3.7 .1 4.2-.6M238.7 110h.1M238.7 109.9v.1M238.7 109.9h-.5M238.7 109.9l4 1.9 1.9 .4 1.9 .2 2.7-.1 2.3-.3 3.1-.7 3-.8M240.8 109.6l.6-.1zM240.9 109.6l-2.7 .1"/>
<path d="M241 109.6h-.1M241.1 109.6h.1M241.2 109.6h.1M241.2 109.6l5.8-6.2h12.4l-3.8 7M241.3 109.6h.1M241.4 109.6h-.2M242.6 111.9l-7.3-.4 7.6 .4M257.6 110.5l-4.9 1.3M257.6 110.5h.1M257.6 110.5l-1.8-.5 1.7 .4 .1 .1M269.4 107.9h10M124.4 145.9v56"/>
<path d="M244.4 159.2h25M244.4 152.6h25M244.4 145.9v60M249.4 145.9v60M269.4 145.9h-190v60M2.5 160.5h7.5M79.4 175.9h165M79.4 160.9h45M99.4 175.9v26M106.9 176.9v11M244.4 179.2h25M244.4 172.6h25"/>
<path d="M244.4 165.9h25M269.4 160.5h7.5M79.4 188.9h165M101.4 182.4h21M112.9 180.4l8-2v8l-8-2zM224.4 188.9v13M244.4 199.2h25M244.4 192.6h25M244.4 185.9h25M2.5 213h7.5M65.5 205.9v7.5M79.4 201.9h165"/>
<path d="M89.7 208.4h100M89.7 205.9v5M99.7 205.9v2.5M109.7 205.9v2.5M119.7 205.9v2.5M129.7 205.9v2.5M139.7 205.9v10M149.7 205.9v2.5M159.7 205.9v2.5M169.7 205.9v2.5M179.7 205.9v2.5M189.7 205.9v5"/>
<path d="M213.9 205.9v7.5M269.4 213h7.5"/>
<circle cx="221.3" cy="110.2" r=".5"/>
<circle cx="106.9" cy="182.4" r="2"/>
<circle cx="106.9" cy="182.4" r="4"/>
</g>
<g fill="none" stroke="#000" stroke-width=".2">
<path d="M14.4 24h.2M62 31.1h.3M99.7 23.1l10.7 1.1 7.2 .1M121.2 24h-.2M144.1 27.8l-8 18.7h-4.1M162.4 27.1l.1 16.9M174.1 30.7h1.2M175.4 31h.5M175.4 30.6v.2M175.4 30.3h.5M175.5 30.6h.1M175.5 30.7v.1"/>
<path d="M175.5 30.8h.1M175.6 30.7v.1M175.6 30.6h.1M175.6 30.3v.1M175.6 30.4h.1M175.7 30.4h.1M175.7 30.3v.1M175.7 30.3h.1M175.9 30.6v.1M176.1 30.6h.1M176.1 30.8h.1M176.2 30.7h-.1"/>
<path d="M179.3 30.7h.1M191 27.7l12.6 15.8M251.9 24l-8.6 .3M13 61.4l.2 .1M60.6 68.5l.2 .1M62.4 68.2h3.7M62.4 68.1v.1M65.7 68.2h-.7M66.2 68v.3zM66.3 68.3h.1M66.3 68h.1M66.3 68.4h.8"/>
<path d="M66.3 68.1v.1M66.3 68.2v.1M66.3 68.1h.1M66.3 68.2h.1M66.3 67.8h.8M66.3 68v.1M66.6 67.8h.1M66.6 68.1h.1M66.7 68.3h.1M66.7 68l-.1 .2M66.7 68l.1 .1M66.7 68l-.1 .1"/>
<path d="M66.7 68h.1M66.7 67.8h.1M66.7 68.2v.1M66.8 68.2h.1M66.8 67.8h.1M67.1 68.2h.1M67.1 68.1v.1M67.1 68.1h.1M67.1 68.3h.1M67.1 68h.1M67.2 68v.3zM98.2 60.5l10.3 1.1 4 .2 3.6-.1"/>
<path d="M119.8 61.4l-.2 .1M222.9 64l-9.8 .6-8 .7-27.3 3.3M226.7 60.5l9.9 1 9 .3M228.2 60.3h.1M228.3 60.3h.1M228.3 60.1h.8M228.6 60.3h.1M229 60.3h.1M229.1 60.3h.1M229.2 60.3h-.1M15.5 109.3h.2M63.1 116.4h.2"/>
<path d="M100.8 108.4l10.2 1.1 4 .2 3.7-.1M122.3 109.3h-.2M135.9 107.6l2.7-.3 3.9 .2 16.4 1.8 7.4 .5 6.9-.2 9.7-1.1 3.4-.2 4.6-.1 5.4 .3M170.4 105l16.5 1.6 6 .2 11.8 .2 7.5 .6M215.5 111.9l-9.8 .6-8 .7-27.3 3.2M220.8 108.3h-1M223.4 108.2h-.3M225 108.3h.1"/>
</g>
<g fill="none" stroke="#000" stroke-width="1" stroke-linecap="butt">
<path d="M67.7 11.1h.1v2.9M67.8 15v1M67.8 17v7M67.8 25v1M67.8 27v7M67.8 35v1M67.8 37v3h-.1M175.1 54.8v1M175.1 56.8v7M175.3 53.3h-.2v.5M175.1 64.8v1M175.1 66.8v7"/>
<path d="M175.1 74.8v1M175.1 76.8v.4h.2M93.6 94.3h.2v5.2M93.8 100.5v1M93.8 102.5v7M93.8 110.5v1M93.8 112.5v7M93.8 120.5v1M93.8 122.5v5.2h-.2"/>
</g>
<g fill="#000">
<path d="M145.3 24.9l-.8 3.1-.9-.4z" fill-rule="evenodd"/>
<path d="M162.4 24l.5 3.1h-1z" fill-rule="evenodd"/>
<path d="M189 25.3l2.4 2.1-.8 .7z" fill-rule="evenodd"/>
</g>
<g font-size="7.2">
<text x="87.2" y="185.2">A</text>
<text x="149.7" y="185">AERO3002 Project</text>
<text x="227.9" y="200.2">4/4</text>
</g>
<text font-size="6.5" x="79.6" y="199.1">1:100</text>
<text font-size="5.8" x="139.9" y="197.4">Cross Sectional Views</text>
<g font-size="5">
<text x="30.2" y="6.5" transform="rotate(-90 30.2 6.5)">D</text>
<text x="104.4" y="6.5" transform="rotate(-90 104.4 6.5)">C</text>
<text x="178.6" y="6.5" transform="rotate(-90 178.6 6.5)">B</text>
<text x="252.8" y="6.5" transform="rotate(-90 252.8 6.5)">A</text>
<text x="61.7" y="15.7">B</text>
<text x="157.9" y="17.1">Section B-B</text>
<text x="6.8" y="30.7" transform="rotate(-90 6.8 30.7)">4</text>
<text x="272.9" y="31">4</text>
<text x="62.3" y="39.5">B</text>
<text x="164.5" y="45.8">Cabin</text>
<text x="205.6" y="45.3">Cargo Hold</text>
<text x="108.7" y="48.3">Cockpit</text>
<text x="173.3" y="53.6">C</text>
<text x="6.8" y="83.2" transform="rotate(-90 6.8 83.2)">3</text>
<text x="173.7" y="79.9">C</text>
<text x="208.9" y="78.1">Section C-C</text>
<text x="272.9" y="83.5">3</text>
<text x="91.2" y="91.7">D</text>
<text x="91.2" y="125.1">D</text>
<text x="174.9" y="132">Section D-D</text>
<text x="6.8" y="135.7" transform="rotate(-90 6.8 135.7)">2</text>
<text x="272.9" y="136">2</text>
<text x="6.8" y="188.2" transform="rotate(-90 6.8 188.2)">1</text>
<text x="272.9" y="188.5">1</text>
<text x="26.9" y="212.7">D</text>
<text x="249.5" y="212.7">A</text>
</g>
<g font-size="4.3">
<text x="92.8" y="152.4">Dominik</text>
<text x="88.9" y="159.9">2022-04-01</text>
<text x="98" y="167.4">XXX</text>
<text x="98" y="174.9">XXX</text>
<text x="101.7" y="198.1">3,662.26</text>
</g>
<g font-size="3.6">
<text x="245.8" y="150.5">I</text>
<text x="245.8" y="157.2">H</text>
<text x="245.8" y="163.9">G</text>
<text x="245.8" y="170.5">F</text>
<text x="245.8" y="177.2">E</text>
<text x="245.8" y="183.9">D</text>
<text x="245.8" y="190.5">C</text>
<text x="245.8" y="197.2">B</text>
<text x="245.8" y="203.9">A</text>
</g>
<g font-size="2.9">
<text x="258.5" y="150.3">_</text>
<text x="258.5" y="156.9">_</text>
<text x="258.5" y="163.6">_</text>
<text x="258.5" y="170.3">_</text>
<text x="258.5" y="176.9">_</text>
<text x="258.5" y="183.6">_</text>
<text x="258.5" y="190.3">_</text>
<text x="258.5" y="196.9">_</text>
<text x="258.5" y="203.6">_</text>
</g>
<g font-size="2.2">
<text x="80.4" y="148">DESIGNED BY:</text>
<text x="80.4" y="155.5">DATE:</text>
<text x="80.4" y="163">CHECKED BY:</text>
<text x="80.4" y="170.5">DATE:</text>
<text x="80.4" y="178">SIZE</text>
<text x="80.4" y="191">SCALE</text>
<text x="100.4" y="191">WEIGHT (kg)</text>
<text x="125.4" y="191">DRAWING NUMBER</text>
<text x="225.4" y="191">SHEET</text>
<text x="80.4" y="204.7">This drawing is our property; it can't be reproduced or communicated without our written agreement.</text>
</g>
</svg>
